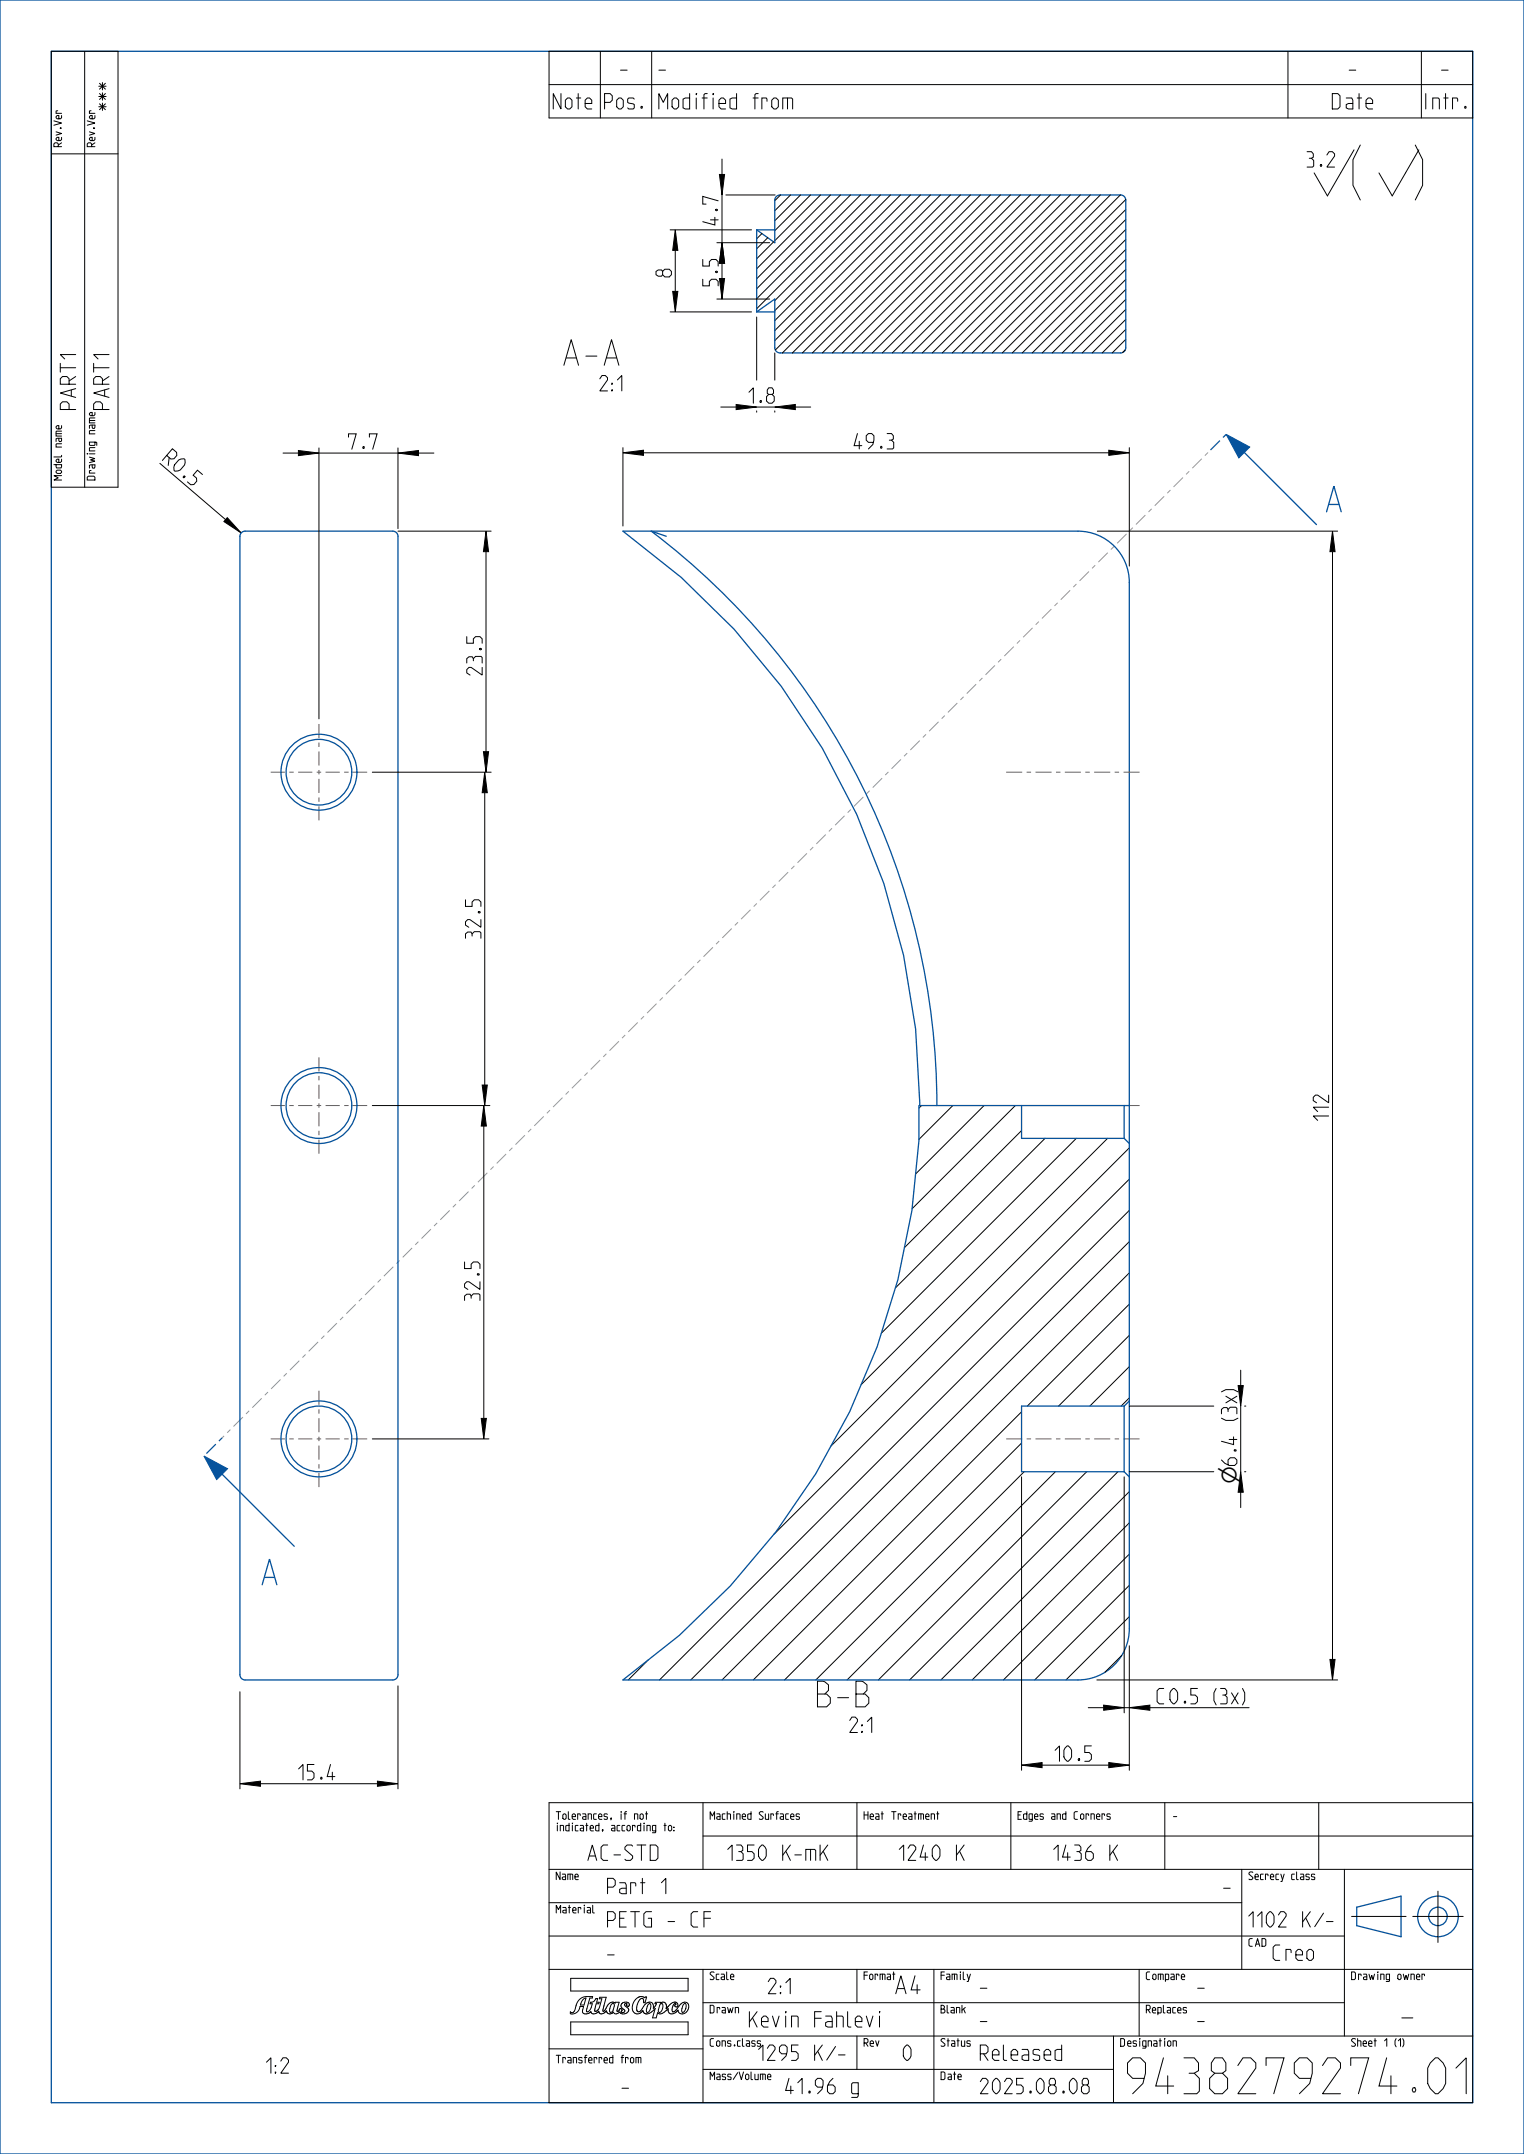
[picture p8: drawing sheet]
<svg xmlns="http://www.w3.org/2000/svg" width="297mm" height="420mm" viewBox="0 0 297 420" stroke-linecap="round" stroke-linejoin="round" font-family="sans-serif">
<path d="M151 39a1.04 1.04 0 0 1 1.1-1h66.3a1 1 0 0 1 1 1M147.5 44.8l3.5 2.5M151 58.3l-3.5 2.5M151 67.8a1.04 1.04 0 0 0 1.1 1M219.4 67.8a1 1 0 0 1-1 1h-66.4M220.1 317.6a10 10 0 0 1-10 10" fill="none" stroke="#00509b" stroke-width=".25"/>
<g fill="none" stroke="#000" stroke-width=".19">
<path d="M152.1 38l-1.1 1.1M154.1 38l-3.1 3.1M156 38l-5 5M158 38l-7 7M159.9 38l-8.9 8.9M161.9 38l-14.4 14.4M163.8 38l-16.3 16.4M165.7 38l-18.2 18.3M167.7 38l-20.2 20.2M169.6 38l-22.1 22.2M171.6 38l-20.6 20.6M173.5 38l-22.5 22.6"/>
<path d="M175.5 38l-24.5 24.5M177.4 38l-26.4 26.5M179.4 38l-28.4 28.4M181.3 38l-30.2 30.2M183.3 38l-30.8 30.8M185.2 38l-30.8 30.8M187.2 38l-30.8 30.8M189.1 38l-30.8 30.8M191.1 38l-30.8 30.8M193 38l-30.8 30.8M195 38l-30.8 30.8M196.9 38l-30.8 30.8"/>
<path d="M198.9 38l-30.8 30.8M200.8 38l-30.8 30.8M202.8 38l-30.8 30.8M204.7 38l-30.8 30.8M206.6 38l-30.8 30.8M208.6 38l-30.8 30.8M210.5 38l-30.8 30.8M212.5 38l-30.8 30.8M214.4 38l-30.8 30.8M216.4 38l-30.8 30.8M218.3 38l-30.8 30.8M219.4 38.9l-29.9 29.9"/>
<path d="M148.5 45.5l-1 1.1M149.6 46.4l-2.1 2.1M150.8 47.2l-3.3 3.3M219.4 40.9l-28 27.9M219.4 42.8l-26 26M219.4 44.8l-24.1 24M219.4 46.7l-22.1 22.1M219.4 48.6l-20.2 20.2M219.4 50.6l-18.2 18.2M219.4 52.5l-16.3 16.3M219.4 54.5l-14.3 14.3M219.4 56.4l-12.4 12.4"/>
<path d="M219.4 58.4l-10.4 10.4M219.3 68.2l-.5 .5M219.4 60.3l-8.5 8.5M219.4 62.3l-6.5 6.5M219.4 64.2l-4.6 4.6M219.4 66.2l-2.7 2.6M179.6 215.6l-.5 .5M185.7 215.6l-6.6 6.6M191.8 215.6l-13.4 13.3M197.9 215.6l-20.2 20.1M199.1 220.4l-22.8 22.9M203.7 222l-29.2 29.1"/>
<path d="M209.7 222l-37.9 38M215.8 222l-48 48M220.1 223.8l-58.2 58.2M220.1 229.9l-69.3 69.3M220.1 236l-91.6 91.6M220.1 242.1l-85.5 85.5M220.1 248.2l-79.4 79.4M220.1 254.3l-19.9 19.9M199.1 275.3l-52.3 52.3M220.1 260.4l-13.8 13.8M220.1 266.5l-7.7 7.7M220.1 272.6l-1.6 1.6"/>
<path d="M199.1 281.4l-46.2 46.2M199.6 287l-40.6 40.6M205.7 287l-40.6 40.6M211.8 287l-40.6 40.6M217.9 287l-40.6 40.6M220.1 290.8l-36.7 36.8M220.1 296.9l-30.6 30.7M220.1 303l-24.6 24.6M220.1 309.1l-18.5 18.5M220.1 315.2l-12.4 12.4M126.3 323.7l-3.9 3.9M218.6 322.8l-3.3 3.3"/>
</g>
<path d="M239 84.7l4.6 2.5-2.2 2.1z" fill="#00509b"/>
<path d="M239 84.7l4.6 2.5-2.2 2.1z" fill="none" stroke="#00509b" stroke-width=".19"/>
<path d="M258.5 99.8l1.4-5 1.5 5M259 98.4h1.9" fill="none" stroke="#00509b" stroke-width=".25"/>
<path d="M39.7 283.9l4.6 2.5-2.1 2.1z" fill="#00509b"/>
<path d="M39.7 283.9l4.6 2.5-2.1 2.1z" fill="none" stroke="#00509b" stroke-width=".19"/>
<g fill="none" stroke="#00509b" stroke-width=".25">
<path d="M0 0h297v420h-297zM10 10h277v400h-277zM151 39v8.3M219.4 39v28.8M151 44.8h-3.5v16h3.5M151 58.3v9.5M242.5 88.2l14.1 14.1M47.1 103.9l.7-.3h28.8a1 1 0 0 1 1 1v222a1 1 0 0 1-1 1h-28.8a1 1 0 0 1-1-1v-222zM129.8 104.6l-2.9-1a140.5 140.5 0 0 1 55.7 112M179.1 215.6v6.8l-1.4 13.7-2.7 13.4-4.1 13.1-5.3 12.7-6.6 12.1-7.8 11.3-8.9 10.5-9.9 9.7-11 8.7h88.7M199.1 215.6v6.4h20M219.1 215.6v6.4"/>
<path d="M220.1 215.6h-40.9l-.8-15-2.3-14.3-3.9-14-5.3-13.5-6.6-12.9-8-12.1-9.3-11.1-10.2-10.1-11.4-9h88.7a10 10 0 0 1 10 10v204M219.1 222l1 1M219.1 274.2h-20v12.8h20M219.1 274.2v12.8M220.1 273.2l-1 1M43.3 287.4l14 14.1M219.1 287l1 1M51.1 309l1.4-5 1.5 5M51.6 307.6h1.9M264.4 371.9l8.6-2.2v7.9l-8.6-2.1z"/>
<circle cx="62.2" cy="150.6" r="7.4"/>
<circle cx="62.2" cy="150.6" r="6.4"/>
<circle cx="62.2" cy="215.6" r="7.4"/>
<circle cx="62.2" cy="215.6" r="6.4"/>
<circle cx="62.2" cy="280.6" r="7.4"/>
<circle cx="62.2" cy="280.6" r="6.4"/>
<circle cx="280.2" cy="373.7" r="4"/>
<circle cx="280.2" cy="373.7" r="1.8"/>
</g>
<path d="M239 84.7l-3.6 3.5M43.3 280.4l-3.6 3.5" fill="none" stroke="#00509b" stroke-width=".25" stroke-dasharray=".9 .9 2.6 .9" stroke-linecap="butt"/>
<path d="M235.4 88.2l-192.1 192.2" fill="none" stroke="#9196a0" stroke-width=".19" stroke-dasharray=".9 .9 2.6 .9" stroke-linecap="butt"/>
<g fill="#000">
<path d="M140.2 34h1l-.5 4zM131.6 44.8l.5 4h-1zM140.7 47.3l.5 4h-1zM140.2 54.3h1l-.5 4zM131.1 56.8h1l-.5 4zM143.5 78.9l4 .5-4 .5zM151 79.4l4-.5v1zM58.2 87.8l4 .5-4 .5zM77.6 88.3l4-.5v1zM121.4 88.3l4-.5v1zM216.1 87.8l4 .5-4 .5zM44.3 100.9l2.7 3-3.4-2.2z"/>
<path d="M94.7 103.6l.5 4h-1zM259.7 103.6l.5 4h-1zM94.5 150.6l.5 4h-1zM94.2 146.6h1l-.5 4zM94.3 215.6l.5 4h-1zM94 211.6h1l-.5 4zM93.8 276.6h1l-.5 4zM241.8 287l.5 4h-1zM215.1 332.5l4 .5-4 .5zM220.1 333l4-.5v1zM259.2 323.6h1l-.5 4zM46.8 347.8l4-.5v1z"/>
<path d="M73.6 347.3l4 .5-4 .5zM199.1 344.2l4-.5v1zM216.1 343.7l4 .5-4 .5z"/>
</g>
<g fill="none" stroke="#000" stroke-width=".19">
<path d="M10 10h13v85h-13zM16.5 10v85M107 10h180v13h-180zM107 16.5h180M117 10v13M127 10v13M251 10v13M277 10v13M10 30h13M140.2 34h1l-.5 4zM140.7 31v3M140.7 38v9.3"/>
<path d="M141.5 38h9.6M263.9 29.2l-5.2 9-2.6-4.5M130.6 44.8h15.9M131.1 56.8h1l-.5 4zM131.6 44.8l.5 4h-1zM131.6 48.8v8M139.7 58.3h10.3M139.7 47.3h10.3M140.2 54.3h1l-.5 4zM140.7 47.3l.5 4h-1zM140.7 51.3v7M130.6 60.8h15.9"/>
<path d="M140.5 79.4h3M143.5 78.9l4 .5-4 .5zM147.5 61.8v12.3M151 79.4l4-.5v1zM151 68.8v5.3M155 79.4h3M31.2 90.4l12.8 10.9M55.2 88.3h3M58.2 87.8l4 .5-4 .5zM62.2 87.3v52.9M62.2 88.3h15.4M77.6 88.3l4-.5v1z"/>
<path d="M77.6 87.3v15.8M81.6 88.3h3M121.4 88.3l4-.5v1zM121.4 87.3v15.3M125.4 88.3h90.7M147.5 80.1v.3M151 80.1v.3M216.1 87.8l4 .5-4 .5zM220.1 87.3v23.1M44.3 100.9l2.7 3-3.4-2.2zM77.6 103.6h18.1M94.7 103.6l.5 4h-1z"/>
<path d="M94.7 107.6v39M213.9 103.6h46.8M259.7 103.6l.5 4h-1zM259.7 107.6v216M72.6 150.6h23.1M94.2 146.6h1l-.5 4zM94.5 150.6l.5 4h-1zM94.5 154.6v57M72.6 215.6h22.9M94 211.6h1l-.5 4zM94.3 215.6l.5 4h-1zM94.3 219.6v57"/>
<path d="M93.8 276.6h1l-.5 4zM220.1 274.2h16.4M241.8 267.2v3M241.8 274.2v12.8M72.6 280.6h22.7M199.1 288v57.2M219.1 288v46M220.1 287h16.4M241.8 287l.5 4h-1zM241.8 291v3M46.8 329.9v18.9M77.6 328.7v20.1"/>
<path d="M212.1 333h3M213.8 327.6h46.9M215.1 332.5l4 .5-4 .5zM219.1 333h1M220.1 333l4-.5v1zM220.1 320.9v24.3M224.1 333h19.3M259.2 323.6h1l-.5 4zM46.8 347.8l4-.5v1zM50.8 347.8h22.8M73.6 347.3l4 .5-4 .5zM107 351.5h180v58.5h-180z"/>
<path d="M137 358h150M137 351.5v13M167 351.5v13M197 351.5v13M199.1 344.2l4-.5v1zM203.1 344.2h13M216.1 343.7l4 .5-4 .5zM227 351.5v13M257 351.5v13M107 364.5h180M107 371h135M107 377.5h155"/>
<path d="M242 364.5v19.5M262 364.5v32.5M263.4 373.7h10.6M275.3 373.7h9.8M280.2 368.7v10M107 384h180M107 399.5h30M111.2 385.7h22.9v2.5h-22.9zM111.2 394.3h22.9v2.4h-22.9zM112.9 389.9l1-.6h1.6l-.1 .3h-.4l-.7 2.3a.23 .23 0 0 0 0 .2 .23 .23 0 0 0 .2 .2l.4-.3 .3-.6 .2-.7h-.4l.1-.3 .5-.1 .5-.6h.4l-.2 .7h.5l-.1 .3h-.5l-.3 1a.32 .32 0 0 0 .1 .5 .32 .32 0 0 0 .5-.2l.3-.6 .5-1.7h-.5l.1-.3h1.2l-.6 2.8 .4-.2 .4-.8a.95 .95 0 0 1 1.6-.6v-.2h.8l-.5 1.6 .1 .2 .3-.1a.33 .33 0 0 1 .2-.4 .33 .33 0 0 1 .4 .2 .33 .33 0 0 1-.1 .4 .36 .36 0 0 0 .6 0 .36 .36 0 0 0-.3-.6 .74 .74 0 0 1-.3-1 .74 .74 0 0 1 1-.3 .41 .41 0 0 1 .6 .3 .41 .41 0 0 1-.4 .5l-.2-.2 .1-.3a.29 .29 0 0 0-.5 .1 .29 .29 0 0 0 .2 .4 .76 .76 0 0 1 .6 .9 .76 .76 0 0 1-.9 .6l-.6-.1-.3-.3-.8 .4-.4-.3a.74 .74 0 0 1-.8 .3 .74 .74 0 0 1-.5-.6 .95 .95 0 0 1-1.5 .3v-.2a.87 .87 0 0 1-.8 .5 .87 .87 0 0 1-.8-.5 1.08 1.08 0 0 1-1.6 .2l.2-1.2h-.7l-.3 .8-.5 .5-1.1 .1v-.3l.2 .1a.79 .79 0 0 0 .8-.9l.4-1zM113.7 389.9l.5-.3-.4 1.4h-.7zM116.1 389.7h.1"/>
<path d="M119.2 390.8l.4-.1 .1 .4-.3 1-.5 .3-.1-.6zM124 389.7a1.2 1.2 0 0 1 1.6-.2l.4-.1-.3 1.1h-.3v-.1a.5 .5 0 0 0-.3-.7 .5 .5 0 0 0-.6 .5 1.78 1.78 0 0 0-.3 2h.4l.3-.2a2.5 2.5 0 0 1 1.6-1.6 .82 .82 0 0 1 .8 1.2l.6-.9h-.3l.1-.3h1v.2a.8 .8 0 0 1 1 .1 .8 .8 0 0 1 .1 1l.3-.3a1.45 1.45 0 0 1 1.9-.8 .37 .37 0 0 1 .1 .5 .37 .37 0 0 1-.6 0l.2-.3a.19 .19 0 0 0-.2-.2 .19 .19 0 0 0-.2 .2l-.3 1.1a.34 .34 0 0 0 .2 .4 .34 .34 0 0 0 .4-.2 3.9 3.9 0 0 1 1.8-1.7 1.05 1.05 0 0 1 .9 .8 1.05 1.05 0 0 1-.5 1.1 .92 .92 0 0 1-.9 .4 .92 .92 0 0 1-.8-.8l-.1 .2a1.32 1.32 0 0 1-1.6 .4l-.2-.4v-.4l-.9 .7a.85 .85 0 0 1-1.1 .1l-.3 1h-.7l.5-1.9-.1 .1a1.65 1.65 0 0 1-1.9 .9l-.4-.5-.1 .1a1.11 1.11 0 0 1-1.5 .3 1.11 1.11 0 0 1-.4-1.4l.3-.8zM126.4 390.8l.4-.1v.7l-.3 .8-.4 .2-.1-.5zM126.6 390.7h.1M128.7 390.8l.4-.1 .1 .6-.3 .8-.4 .3-.2-.4zM133.3 390.8l.3-.1 .1 .7-.3 .7-.4 .3-.1-.6zM133.5 390.7h.1M137 390.5h125M137 397h150M137 384v26M167 384v6.5M167 397v6.5"/>
<path d="M182 384v26M217 397v13M222 384v13M137 403.5h80"/>
</g>
<g fill="none" stroke="#785055" stroke-width=".19">
<path d="M52.8 150.6h2.7M56.4 150.6h.8M58.1 150.6h2.8M61.7 150.6h.9M62.2 141.2v2.7M62.2 144.8v.9M62.2 146.5v2.8M62.2 150.1v.9M62.2 151.9v2.7M62.2 155.5v.8M62.2 157.2v2.8M63.5 150.6h2.7"/>
<path d="M67.1 150.6h.8M68.8 150.6h2.8M196.1 150.6h3.1M200.1 150.6h.8M201.8 150.6h3.1M205.8 150.6h.9M207.5 150.6h3.1M211.5 150.6h.9M213.2 150.6h3.2M217.2 150.6h.9M219 150.6h3.1M52.8 215.6h2.7"/>
<path d="M56.4 215.6h.8M58.1 215.6h2.8M61.7 215.6h.9M62.2 206.2v2.7M62.2 209.8v.9M62.2 211.5v2.8M62.2 215.1v.9M62.2 216.9v2.7M63.5 215.6h2.7M67.1 215.6h.8M68.8 215.6h2.8M220.1 215.6h2"/>
<path d="M62.2 220.5v.8M62.2 222.2v2.8M62.2 271.2v2.7M62.2 274.8v.9M62.2 276.5v2.8M52.8 280.6h2.7M56.4 280.6h.8M58.1 280.6h2.8M61.7 280.6h.9M62.2 280.1v.9M62.2 281.9v2.7M62.2 285.5v.8"/>
<path d="M62.2 287.2v2.8M63.5 280.6h2.7M67.1 280.6h.8M68.8 280.6h2.8M196.1 280.6h3.1M200.1 280.6h.8M201.8 280.6h3.1M205.8 280.6h.9M207.5 280.6h3.1M211.5 280.6h.9M213.2 280.6h3.2M217.2 280.6h.9"/>
<path d="M219 280.6h3.1"/>
</g>
<text font-size="13" x="263.7" y="38.3">( )</text>
<text font-size="9.1" x="218.4" y="408.2">9438279274.01</text>
<g font-size="6.5">
<text x="110.3" y="71.2">A-A</text>
<text x="159" y="332.8">B-B</text>
<text x="272.6" y="395.2">-</text>
</g>
<text font-size="4.6" x="173.9" y="388.7">A4</text>
<g font-size="4.1">
<text x="241" y="289.3" transform="rotate(-90 241 289.3)">⌀6.4 (3x)</text>
<text x="241" y="289.3" transform="rotate(-90 241 289.3)">⌀</text>
</g>
<g font-size="3.9">
<text x="120.8" y="14.7">-</text>
<text x="128.4" y="14.7">-</text>
<text x="262.8" y="14.7">-</text>
<text x="280.8" y="14.7">-</text>
<text x="21.3" y="21.5" transform="rotate(-90 21.3 21.5)">***</text>
<text x="107.3" y="21.2">Note</text>
<text x="117.3" y="21.2">Pos.</text>
<text x="128.4" y="21.2">Modified from</text>
<text x="259.3" y="21.2">Date</text>
<text x="276.1" y="21.2">Intr.</text>
<text x="254.7" y="32.6">3.2</text>
<text x="140" y="43.9" transform="rotate(-90 140 43.9)">4.7</text>
<text x="130.8" y="54" transform="rotate(-90 130.8 54)">8</text>
<text x="140" y="55.7" transform="rotate(-90 140 55.7)">5.5</text>
<text x="115" y="76.2">2:1</text>
<text x="14.7" y="79.8" transform="rotate(-90 14.7 79.8)">PART1</text>
<text x="21.3" y="79.8" transform="rotate(-90 21.3 79.8)">PART1</text>
<text x="146" y="78.6">1.8</text>
<text x="31.6" y="89.8" transform="rotate(41 31.6 89.8)">R0.5</text>
<text x="67.9" y="87.6">7.7</text>
<text x="166.5" y="87.5">49.3</text>
<text x="94" y="131.6" transform="rotate(-90 94 131.6)">23.5</text>
<text x="93.7" y="182.9" transform="rotate(-90 93.7 182.9)">32.5</text>
<text x="258.9" y="218.5" transform="rotate(-90 258.9 218.5)">112</text>
<text x="93.5" y="253.6" transform="rotate(-90 93.5 253.6)">32.5</text>
<text x="225.5" y="332.2">C0.5 (3x)</text>
<text x="163.7" y="337.8">2:1</text>
<text x="58.2" y="347.1">15.4</text>
<text x="205.6" y="343.4">10.5</text>
<text x="115" y="362.7">AC-STD</text>
<text x="141.5" y="362.7">1350 K-mK</text>
<text x="175" y="362.7">1240 K</text>
<text x="205" y="362.7">1436 K</text>
<text x="117.8" y="369.2">Part 1</text>
<text x="238.3" y="369.2">-</text>
<text x="117.8" y="375.7">PETG - CF</text>
<text x="242.6" y="375.7">1102 K/-</text>
<text x="118.4" y="382.2">-</text>
<text x="248.1" y="382.2">Creo</text>
<text x="148.5" y="388.7">2:1</text>
<text x="191" y="388.7">-</text>
<text x="233.4" y="388.7">-</text>
<text x="145.4" y="395.2">Kevin Fahlevi</text>
<text x="191" y="395.2">-</text>
<text x="233.4" y="395.2">-</text>
<text x="147.8" y="401.7">1295 K/-</text>
<text x="175.4" y="401.7">0</text>
<text x="190.4" y="401.7">Released</text>
<text x="50.1" y="404.2">1:2</text>
<text x="120.8" y="408.2">-</text>
<text x="153.1" y="408.2">41.96 g</text>
<text x="190.4" y="408.2">2025.08.08</text>
</g>
<g font-size="2">
<text x="12" y="28.6" transform="rotate(-90 12 28.6)">Rev.Ver</text>
<text x="18.5" y="28.6" transform="rotate(-90 18.5 28.6)">Rev.Ver</text>
<text x="12" y="93.6" transform="rotate(-90 12 93.6)">Model name</text>
<text x="18.5" y="93.6" transform="rotate(-90 18.5 93.6)">Drawing name</text>
<text x="108.4" y="354.7">Tolerances, if not</text>
<text x="108.4" y="357">indicated, according to:</text>
<text x="138.4" y="354.7">Machined Surfaces</text>
<text x="168.4" y="354.7">Heat Treatment</text>
<text x="198.4" y="354.7">Edges and Corners</text>
<text x="228.4" y="354.7">-</text>
<text x="108.4" y="366.5">Name</text>
<text x="243.4" y="366.5">Secrecy class</text>
<text x="108.4" y="373">Material</text>
<text x="243.4" y="379.5">CAD</text>
<text x="138.4" y="386">Scale</text>
<text x="168.4" y="386">Format</text>
<text x="183.4" y="386">Family</text>
<text x="223.4" y="386">Compare</text>
<text x="263.4" y="386">Drawing owner</text>
<text x="138.4" y="392.5">Drawn</text>
<text x="183.4" y="392.5">Blank</text>
<text x="223.4" y="392.5">Replaces</text>
<text x="138.4" y="399">Cons.class</text>
<text x="168.4" y="399">Rev</text>
<text x="183.4" y="399">Status</text>
<text x="218.4" y="399">Designation</text>
<text x="263.4" y="399">Sheet 1 (1)</text>
<text x="108.4" y="402.2">Transferred from</text>
<text x="138.4" y="405.5">Mass/Volume</text>
<text x="183.4" y="405.5">Date</text>
</g>
</svg>
